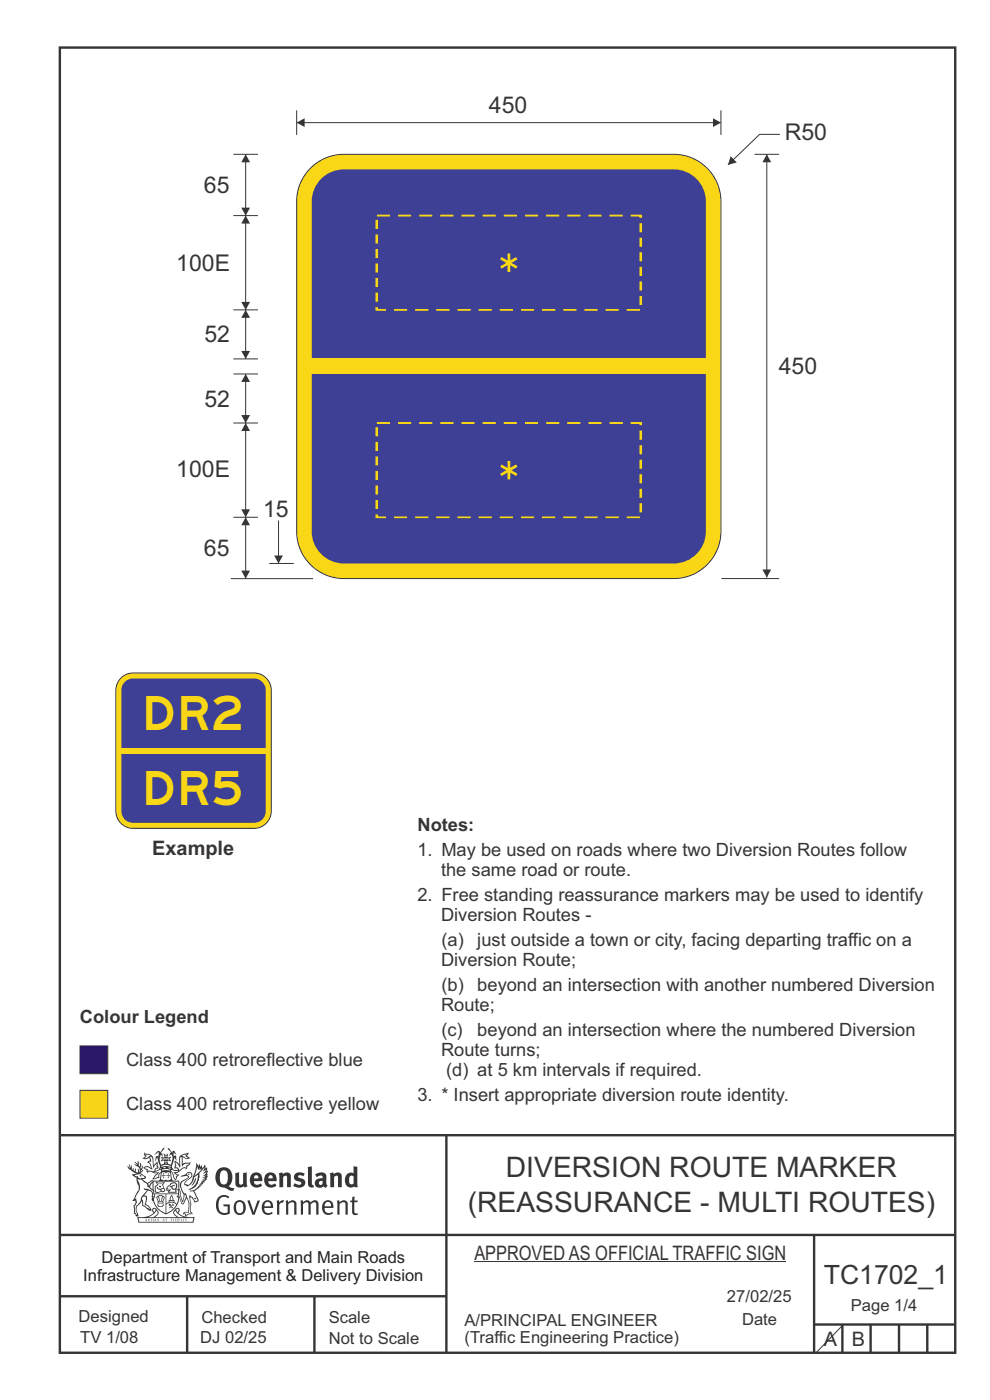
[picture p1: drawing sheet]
<svg xmlns="http://www.w3.org/2000/svg" width="210mm" height="297mm" viewBox="0 0 210 297" stroke-linecap="round" stroke-linejoin="round" font-family="sans-serif">
<path d="M12.7 10.1h189.9v276.9h-189.9z" fill="none" stroke="#373435" stroke-width=".51"/>
<path d="M160 32.7h5.3M162.7 32.7v89.8" fill="none" stroke="#373435" stroke-width=".21"/>
<g fill="#373435">
<path d="M162.7 32.7l.9 1.7h-1.9z"/>
<path d="M161.7 120.8h1.9l-.9 1.7z"/>
</g>
<path d="M62.9 26h90M152.9 23.4v5.2" fill="none" stroke="#373435" stroke-width=".21"/>
<g fill="#373435">
<path d="M62.9 26l1.7-.9v1.8z"/>
<path d="M151.2 25.1l1.7 .9-1.7 .9z"/>
</g>
<path d="M165.4 28.5h-4.3l-6.7 6.5" fill="none" stroke="#373435" stroke-width=".21"/>
<path d="M155 33.1l1.3 1.4-1.9 .5z" fill="#373435"/>
<path d="M62.9 23.4v5.2M153 122.7h12.3" fill="none" stroke="#373435" stroke-width=".21"/>
<path d="M65.5 36.1a10 10 0 0 1 7.4-3.4h70a10 10 0 0 1 10 10v70a10 10 0 0 1-10 10h-70a10 10 0 0 1-10-10v-70a10 10 0 0 1 2.6-6.6z" fill-rule="evenodd" fill="#f9d616" stroke="#373435" stroke-width=".21"/>
<path d="M68.5 37.6a6.8 6.8 0 0 1 4.4-1.7h70a6.8 6.8 0 0 1 6.8 6.8v70a6.8 6.8 0 0 1-6.8 6.8h-70a6.8 6.8 0 0 1-6.8-6.8v-70a6.8 6.8 0 0 1 2.4-5.1z" fill-rule="evenodd" fill="#3e4095"/>
<path d="M79.9 89.7h56v20h-56z" fill="none" stroke="#f9d616" stroke-width=".47" stroke-dasharray="2.3 1.4" stroke-linecap="butt"/>
<path d="M106.4 98.5l1.3 .8v-1.5h.5v1.4l1.3-.7 .3 .5-1.3 .8 1.3 .7-.3 .5-1.3-.7v1.4h-.5v-1.4l-1.3 .7-.3-.5 1.3-.7-1.3-.8z" fill-rule="evenodd" fill="#f9d616"/>
<path d="M79.9 45.7h56v20h-56z" fill="none" stroke="#f9d616" stroke-width=".47" stroke-dasharray="2.3 1.4" stroke-linecap="butt"/>
<g fill="#f9d616">
<path d="M106.4 54.5l1.3 .8v-1.5h.5v1.4l1.3-.7 .3 .5-1.3 .8 1.3 .7-.3 .5-1.3-.7v1.4h-.5v-1.4l-1.3 .7-.3-.5 1.3-.7-1.3-.8z" fill-rule="evenodd"/>
<path d="M64.4 76.1h87.1v3.2h-87.1z" fill-rule="evenodd"/>
</g>
<path d="M57.1 119.5h5.2M59.1 110.4v9.1" fill="none" stroke="#373435" stroke-width=".21"/>
<path d="M58.2 117.8h1.8l-.9 1.7z" fill="#373435"/>
<path d="M52.1 109.7v13M49 122.8h17.4" fill="none" stroke="#373435" stroke-width=".21"/>
<g fill="#373435">
<path d="M52.1 109.7l.9 1.7h-1.8z"/>
<path d="M51.2 121h1.8l-.9 1.7z"/>
</g>
<path d="M52.1 89.7v20M49.5 109.7h5.2" fill="none" stroke="#373435" stroke-width=".21"/>
<g fill="#373435">
<path d="M52.1 89.7l.9 1.7h-1.8z"/>
<path d="M51.2 108h1.8l-.9 1.7z"/>
</g>
<path d="M52.1 32.7v13M49.5 89.7h5.2" fill="none" stroke="#373435" stroke-width=".21"/>
<g fill="#373435">
<path d="M52.1 32.7l.9 1.7h-1.8z"/>
<path d="M51.2 44h1.8l-.9 1.7z"/>
</g>
<path d="M49.5 32.7h5.2M49.5 45.7h5.2M52.1 45.7v20M49.5 65.7h5.2" fill="none" stroke="#373435" stroke-width=".21"/>
<g fill="#373435">
<path d="M51.2 64h1.8l-.9 1.7z"/>
<path d="M52.1 45.7l.9 1.7h-1.8z"/>
</g>
<path d="M49.5 76.1h5.2M49.5 79.3h5.2M52.1 65.7v10.4" fill="none" stroke="#373435" stroke-width=".21"/>
<g fill="#373435">
<path d="M51.2 74.4h1.8l-.9 1.7z"/>
<path d="M52.1 65.7l.9 1.7h-1.8z"/>
</g>
<path d="M52.1 79.3v10.4" fill="none" stroke="#373435" stroke-width=".21"/>
<g fill="#373435">
<path d="M52.1 79.3l.9 1.7h-1.8z"/>
<path d="M51.2 88h1.8l-.9 1.7z"/>
</g>
<path d="M12.7 240.8h189.8M94.7 240.8v46.2M12.7 262h190M12.7 275h82M39.7 275v12M66.7 275v12M172.7 262v25M172.7 281h30M178.7 281v6M184.7 281v6M190.7 281v6M196.7 281v6" fill="none" stroke="#373435" stroke-width=".51"/>
<g fill="#373435">
<path d="M47 248.4a2.55 2.55 0 0 0 0 2.7l.3 .2a.81 .81 0 0 0 1-1v-.5a1.04 1.04 0 0 0-1.1-1.5zM46.3 248.1a1.82 1.82 0 0 1 2.1-.2 1.82 1.82 0 0 1 .9 1.8 2.29 2.29 0 0 1-.8 2l.7 .3h.5l-.2 .6a2.87 2.87 0 0 1-2-.7 2.12 2.12 0 0 1-1.7-3.1z" fill-rule="evenodd"/>
<path d="M49.9 248.9l.8-.2v2a.46 .46 0 0 0 .3 .6 .46 .46 0 0 0 .6-.3v-2.1l.7-.2v2.4l.2 .5-.5 .3-.3-.3a1.02 1.02 0 0 1-1.2 .3 1.02 1.02 0 0 1-.6-1.1z" fill-rule="evenodd"/>
<path d="M54 249.5l-.1 .5h.9a.49 .49 0 0 0-.2-.6 .49 .49 0 0 0-.6 .1zM53.4 249.1a1.34 1.34 0 0 1 1.6-.2 1.34 1.34 0 0 1 .6 1.5v.2h-1.7a.77 .77 0 0 0 .5 .8 .77 .77 0 0 0 .9-.4l.3 .5a1.59 1.59 0 0 1-2 .2 1.59 1.59 0 0 1-.5-2.1z" fill-rule="evenodd"/>
<path d="M57 249.5l-.1 .5h1a.49 .49 0 0 0-.2-.6 .49 .49 0 0 0-.7 .1zM56.4 249.1a1.34 1.34 0 0 1 1.6-.2 1.34 1.34 0 0 1 .7 1.5v.2h-1.8a.77 .77 0 0 0 .5 .8 .77 .77 0 0 0 .9-.4l.4 .5a1.59 1.59 0 0 1-2.1 .2 1.59 1.59 0 0 1-.5-2.1z" fill-rule="evenodd"/>
<path d="M59.2 248.9l.7-.2 .1 .4a.95 .95 0 0 1 1-.3 .95 .95 0 0 1 .7 .8v2.3h-.8v-2.3a.46 .46 0 0 0-.8 .1v2.2h-.8z" fill-rule="evenodd"/>
<path d="M62.6 249.1a1.75 1.75 0 0 1 2-.1l-.2 .5-.6-.2a.43 .43 0 0 0-.6 .3l.4 .3a1.04 1.04 0 0 1 1.2 1.1 1.04 1.04 0 0 1-1.4 1l-1.2-.4 .3-.6 1 .4 .4-.4a.88 .88 0 0 0-1-.5l-.4-.2-.1-.4z" fill-rule="evenodd"/>
<path d="M65.3 247.6l.8-.2 .1 3.8 .3 .2 .1 .4a.88 .88 0 0 1-1 0 .88 .88 0 0 1-.3-1z" fill-rule="evenodd"/>
<path d="M67.8 250.6a.43 .43 0 0 0-.1 .7 .43 .43 0 0 0 .7-.1v-.7zM66.8 249.1a1.7 1.7 0 0 1 2.4 .1v1.9l.3 .4-.4 .5-.5-.4a1.03 1.03 0 0 1-1.7-.1 1.03 1.03 0 0 1 .8-1.5h.7v-.4a.8 .8 0 0 0-1.2 .1z" fill-rule="evenodd"/>
<path d="M70 248.9l.7-.2 .1 .4a.95 .95 0 0 1 1-.3 .95 .95 0 0 1 .7 .8v2.3h-.8v-2.3a.46 .46 0 0 0-.8 .1v2.2h-.8z" fill-rule="evenodd"/>
<path d="M74.3 249.5a1.48 1.48 0 0 0 0 1.7h.5l.2-.1v-1.5l-.3-.2zM75 247.4l.8 .1 .1 4.4h-.7l-.1-.2a1.26 1.26 0 0 1-1.4 0 1.26 1.26 0 0 1-.5-1.3 1.29 1.29 0 0 1 .4-1.4 1.29 1.29 0 0 1 1.4-.1z" fill-rule="evenodd"/>
<path d="M46.4 253.9a1.72 1.72 0 0 1 2.3 0l-.3 .3a1.24 1.24 0 0 0-1.4-.2 1.24 1.24 0 0 0-.6 1.4 1.49 1.49 0 0 0 1.2 1.9l.7-.1v-1.3h-.8l-.1-.4h1.3v1.9a1.93 1.93 0 0 1-2.2 0 1.93 1.93 0 0 1-.7-2.2l.2-.8z" fill-rule="evenodd"/>
<path d="M50.4 255.1a1.65 1.65 0 0 0 .2 2.2 .99 .99 0 0 0 1-1.4 .78 .78 0 0 0-.4-.8 .78 .78 0 0 0-.8 0zM50 254.9a1.33 1.33 0 0 1 1.6-.1 1.33 1.33 0 0 1 .5 1.4 1.31 1.31 0 0 1-1.3 1.6 1.31 1.31 0 0 1-1.2-1.6v-.6z" fill-rule="evenodd"/>
<path d="M52.5 254.7l.4-.1 .9 2.6 .8-2.5h.5l-1.1 3h-.5z" fill-rule="evenodd"/>
<path d="M56.3 255.2l-.2 .7h1.3a.7 .7 0 0 0-.3-.8 .7 .7 0 0 0-.8 .1zM55.9 255a1.22 1.22 0 0 1 1.5-.2 1.22 1.22 0 0 1 .5 1.5h-1.8a.93 .93 0 0 0 .5 1 .93 .93 0 0 0 1.1-.2l.2 .3a1.43 1.43 0 0 1-1.8 .1 1.43 1.43 0 0 1-.6-1.7z" fill-rule="evenodd"/>
<path d="M58.7 254.7l.4-.1 .1 .5 .4-.4 .6-.1-.2 .5a.66 .66 0 0 0-.8 .7v1.9h-.4z" fill-rule="evenodd"/>
<path d="M60.6 254.7l.4-.1 .1 .5a.94 .94 0 0 1 1-.5 .94 .94 0 0 1 .8 .8v2.3h-.5l-.1-2.5a.81 .81 0 0 0-1.2 .3v2.2h-.4z" fill-rule="evenodd"/>
<path d="M63.7 254.7l.5-.1 .1 .5 .4-.3a.78 .78 0 0 1 1.1 .3 .9 .9 0 0 1 1-.5 .9 .9 0 0 1 .8 .8v2.3h-.5l-.1-2.5a.67 .67 0 0 0-1.1 .3v2.2h-.5v-2.4l-.4-.3-.7 .4v2.3h-.5z" fill-rule="evenodd"/>
<path d="M69 255.2l-.1 .7h1.3a.7 .7 0 0 0-.3-.8 .7 .7 0 0 0-.9 .1zM68.7 255a1.22 1.22 0 0 1 1.5-.2 1.22 1.22 0 0 1 .5 1.5h-1.8a.93 .93 0 0 0 .4 1 .93 .93 0 0 0 1.2-.2l.1 .3a1.44 1.44 0 0 1-1.7 .1 1.44 1.44 0 0 1-.6-1.7z" fill-rule="evenodd"/>
<path d="M71.4 254.7l.5-.1 .1 .5a.94 .94 0 0 1 1-.5 .94 .94 0 0 1 .8 .8v2.3h-.5l-.1-2.5a.81 .81 0 0 0-1.2 .3v2.2h-.4z" fill-rule="evenodd"/>
<path d="M74.7 253.9l.5-.1v.9h.7l-.1 .3h-.6v2.2l.1 .2h.5l.1 .3a.75 .75 0 0 1-1.2-.6v-2.1h-.4v-.3h.4z" fill-rule="evenodd"/>
<path d="M30.8 244.9l1.1 .3-.9 .5h-.4l.6-.5zM31.8 245.4h.2a2.44 2.44 0 0 1 .4 1.9l.1 .5 .7-1-.1 .6 .3 .3a.57 .57 0 0 0-.6 .7l-1-.1-.5 .2 .2-.5-.8-.3 .7-.1 .9 .5 .1-.1-.6-1.3-.2-.2h.5zM30.7 244.4l-.1 .5 .2 .4-.6 .4a1.04 1.04 0 0 0 1.4-.1l.2 .6-.3 .1-.2 .4a.94 .94 0 0 1 .8 1.1l-.2-.1a1.16 1.16 0 0 0-1.5-.1l.3 .4 .4 .2 .1 .5 .2 .1 .1-.2a.94 .94 0 0 1 1.1 .2l.8 .1-1.2 1.2a1.13 1.13 0 0 0 1.2-.2l.4-.1-.1-.4 .5-.8a.83 .83 0 0 0-.6 1.1l-.3-.1-.7 .4 1.1-1.4-.5 .1-.5-.1 1.3-.5-.1-.1-.9 .4v-.3l.2-.2 .3 .1 .1-.3-.2-.4v-.6l-.1-.4-.7 1v-.7a1.42 1.42 0 0 0-1.6-1.8z" fill-rule="evenodd"/>
<path d="M38.5 245.2l.5-.2 .7-.1-.6 .3 .8 .5h-.3zM38.3 245.5l.2-.1 .1 2a1.69 1.69 0 0 1 1.6-.6l-.8 .5 .1 .5a1.1 1.1 0 0 0-1.5 .6l-.1-.5-.2-.2h-.5l.3-.4-.3-.7a1.42 1.42 0 0 1 .8 1.1l.2-.1zM37.1 246.2l.1 1-.2 .3 .1 .4h.5l.1 .2a.96 .96 0 0 1-1.1-.1l-.1 .1a1.06 1.06 0 0 0 1.3 .2v.1a.72 .72 0 0 1-1 .2l.3 .5 .6 .2-.4 .2-.1 .6-.2-.3-.4-1.1-.4-.4 .4 .9a1.54 1.54 0 0 0 .7 1.2l.2-.3a.58 .58 0 0 1 .4-.8l.2-.1h-.3l-.5-.3 .9-.5a.93 .93 0 0 1 1.2-.5v.2l.2-.2 .1-.5a.99 .99 0 0 0 .7-.8l-1.3 .1-.3 .2-.1-1.4 .9 .4 .9-.3h-.4l-.5-.4 .4-.7-.6 .2a1.46 1.46 0 0 0-1.4 2.1v.4l-.2-.4z" fill-rule="evenodd"/>
<path d="M35.6 248.9l.2 .1-.1 .3 .4 .1h-.4v.6l-.1-.6h-.3l.3-.1z" fill-rule="evenodd"/>
<path d="M34.6 248.9l.2 .1v.3l.3 .1h-.3l-.1 .6v-.6h-.4l.4-.1z" fill-rule="evenodd"/>
<path d="M34.3 248.8a.57 .57 0 0 1 .9 .2 .57 .57 0 0 1 .9-.2l.2 1.4h-.2a.57 .57 0 0 1-.9 0 .69 .69 0 0 1-1.1 0zM34.2 248.1l-.3 2.1-.2 .4h3l-.2-.4-.3-2.1h-.2v.2l-.8-.1-.8 .1v-.2z" fill-rule="evenodd"/>
<path d="M34.2 252.4a.3 .3 0 0 0 .6 0 .3 .3 0 0 0-.6 0zM33.3 250.9l.3 .3-.3 .4a.79 .79 0 0 0 0 1.3l.8-.2-.1-.3a.55 .55 0 0 1-.7-.6l.1-.1 .2 .3 .3 .2 .8-.2-.4-.7 .4-.4-.7 .2zM33 250.7l1.1 .2 .9-.2-.4 .6 .4 1.2a.56 .56 0 0 1-.8 .3l-.2 .1a.73 .73 0 0 1-.9 .1 .73 .73 0 0 1-.3-1v-.4l.6-.4z" fill-rule="evenodd"/>
<path d="M35.6 251.8l.7-.4a.58 .58 0 0 1 1-.1 .58 .58 0 0 1-.4 .9l-.3-.3a.43 .43 0 0 1 .6-.4 .57 .57 0 0 0-.8 .2l-.2-.1-.3 .1 .4 .2a.55 .55 0 0 0 .9 .4v.5h-1.3l.3-.4-.1-.1-.6 .1 .2-.3-.2-.1zM35.4 251.8l-.1 .2a.39 .39 0 0 0 .2 .6h.3l-.2 .4h1.9l-.1-.8a.86 .86 0 0 0-.1-1.3 .86 .86 0 0 0-1.3 .4z" fill-rule="evenodd"/>
<path d="M36 254.8h.8v.2h-.8zM36.4 253.8l.2 .8h-.4zM36.4 253.5l-.3 .5-.1 .6h-.2v.4l-.7 .4 .2 .1a1.48 1.48 0 0 1 2.1 .2l.2-.1-.6-.5v-.5h-.2l-.1-.6z" fill-rule="evenodd"/>
<path d="M35.8 255.4l.4 .1 .1 .3 .3-.2-.2-.2a.38 .38 0 0 1 .5 .5l-.2-.2-.3 .2 .3 .2-.3 .3-.1-.4-.4 .4-.1-.2 .4-.3-.1-.1-.2 .1z" fill-rule="evenodd"/>
<path d="M34.5 254h.2v.2l-.2 .6h-.2zM33.6 255.3h.9v.2a.55 .55 0 0 1-.8 .4v-.2l-.2-.1zM33.4 254h.2l.2 .8h-.2zM33.6 255l.8-.1 .1 .2h-.8zM33.8 253.7h.5l-.2 1.1h-.1zM33.3 253.8l-.1 .3 .3 1.1a.48 .48 0 0 0-.1 .6 .48 .48 0 0 0 .5 .2h.5a.49 .49 0 0 0 .2-.8l.3-1.1-.1-.3a1.42 1.42 0 0 0-1.5 0z" fill-rule="evenodd"/>
<path d="M33.7 251.5l.4 .1 .1 .3h-.3z" fill-rule="evenodd"/>
<path d="M41.3 250.1l.3-.2-.2 .8-.6 .8h-.2l.5-.7z" fill-rule="evenodd"/>
<path d="M39.7 249l.3-.2 .5 .2a.88 .88 0 0 1-.6 1.1 1.22 1.22 0 0 0-.8 1.3l.5 .2a.72 .72 0 0 0 .9-.4l.5-.8 .2-.6 .8-.6v.2a2.85 2.85 0 0 1-2 2.9l.1 .1a2.13 2.13 0 0 0 1.9-1.5v-.3a2.01 2.01 0 0 0 .3-1.7l1.1-1.3-.4 1 .7-.5-.7 1 .8-.4-.8 .8 .7-.2-.9 .6 .8-.1-.8 .4h.7l-.8 .3 .3 .2h-.4l.2 .3h-.4l.2 .3h-.4l.1 .2h-.1a2.16 2.16 0 0 1-2 1.1l.1 .2 .4-.1a.76 .76 0 0 1 .7 .8l.5 1.2-.6 .2a1.45 1.45 0 0 0-1.1-1.3l.2 1.8-.1 1.8 .4 .3a1.07 1.07 0 0 0-1.2 .4v-.3l-.5-.2a.87 .87 0 0 1 1.1-.1v-.7a4.4 4.4 0 0 0-.6-3.1l-.1-.3h-.2a2.16 2.16 0 0 1-.7-2.2l.3-.4 1.2-.7a.55 .55 0 0 0-.4-.8zM37.8 252.4a.76 .76 0 0 1 .3 1.1l.6 1.6 .4-1.7 .2 .1a.61 .61 0 0 1-.1 .9l-.3 .8-.2 .1-.7-1.6-.3 .1a1.18 1.18 0 0 0 .1-1.4zM41.8 247.5l.2 .7 .3-.5v.6l.4-.5a1.9 1.9 0 0 1-1.2 1.4l-.3 .3zM38.2 249.6l1.4-.2 .2 .2v.3l-.5 .2a1.26 1.26 0 0 0-.9 1.9l.2 .7a1.84 1.84 0 0 1 .1 2.1l-.4-1.4a.96 .96 0 0 0-.4-1.2l-.4 .2a.78 .78 0 0 1 0 1.3l.1 .3h.4l.4 1.1a.38 .38 0 0 0 .2 .4 .38 .38 0 0 0 .4-.1l.6-1.2a2.94 2.94 0 0 1 .4 2.5l-.1 .4h-.8l-.3 .4v.2l.4-.1 .1 .4 .2 .1a1.02 1.02 0 0 1 1.3-.5v-.4l-.3-.1 .1-1.8-.3-1.3h.1a1.14 1.14 0 0 1 .8 1 .63 .63 0 0 0 .8-.2 .63 .63 0 0 0-.2-.9l-.6-1.2 .9-.6 .2-.4h.3l-.1-.2h.4l-.1-.3h.3l-.1-.3 .5-.1-.2-.2 .6-.4v-.2h-.2l.4-.5h-.3l.3-.5-.4 .1 .4-.5v-.3l-.3 .2 .2-.7-.1-.2-.4 .3v-.8l-.6 .8-.2-.8-.2 .5-.3-.7-.1 .6-.5-.8-.1 1.4-.6 1.8a1.81 1.81 0 0 1-1 1.5l-.6-.2a1.75 1.75 0 0 1 1.1-1.2 .75 .75 0 0 0 .1-1.3 .75 .75 0 0 0-1.2 .4z" fill-rule="evenodd"/>
<path d="M41.2 254.1h.3l.2 .2-.4 .1z" fill-rule="evenodd"/>
<path d="M29.4 258.4h11.6l-.1 .8h-11.4zM31.3 258.2l.5-.1a2.48 2.48 0 0 0 1.4-1.3l.3 .5-.5 .6-.5 .3zM32.5 256.6l.3-.2 .2 .1-.3 .7zM37.2 256.8a2.65 2.65 0 0 0 1.8 1.4h-1.1l-.5-.3-.5-.6zM37.4 256.5l.2-.1 .3 .2-.3 .6zM29.2 258.2l.1 1.2h11.8l.2-1.1-.2-.1a4.1 4.1 0 0 1-3.3-.9l.3-.4-.1-.6a1.06 1.06 0 0 0-1.3 1l.2 .4 .6 .5h-4.7l.3-.1a.84 .84 0 0 0 .6-.8 .84 .84 0 0 0-.5-.8l-.3-.2h-.5l-.1 .6 .3 .4a4.2 4.2 0 0 1-3.4 .9z" fill-rule="evenodd"/>
<path d="M31 258.7l.1 .2h-.2zM31 258.5l-.3 .6 .4-.2 .2 .2z" fill-rule="evenodd"/>
<path d="M31.3 258.6h.3v.4a.25 .25 0 0 0 .2-.1 .25 .25 0 0 0-.1-.3h.1a.29 .29 0 0 1 0 .4 .29 .29 0 0 1-.4 0 .29 .29 0 0 1 0-.4z" fill-rule="evenodd"/>
<path d="M32.2 258.6a.22 .22 0 0 1 .3 .2 .22 .22 0 0 1-.3 .2zM32 258.6l.1 .4a.33 .33 0 0 0 .4 0 .33 .33 0 0 0 0-.4 .33 .33 0 0 0-.5 0z" fill-rule="evenodd"/>
<path d="M32.9 258.7l.1 .2h-.2zM32.9 258.5l-.2 .6 .3-.2 .2 .2z" fill-rule="evenodd"/>
<path d="M33.3 258.6h.2l.1 .1 .2-.1-.2 .2 .2 .3-.3-.3-.1 .3h-.1l.2-.3z" fill-rule="evenodd"/>
<path d="M34.7 258.7l.1 .2h-.2zM34.7 258.5l-.3 .6 .4-.2 .2 .2z" fill-rule="evenodd"/>
<path d="M35 258.5h.5l-.2 .1v.5h-.2l.1-.5z" fill-rule="evenodd"/>
<path d="M36.2 258.6l.3-.1-.1 .1v.2h.1h-.1v.3h-.2z" fill-rule="evenodd"/>
<path d="M36.7 258.6h.2v.5h-.2z" fill-rule="evenodd"/>
<path d="M37.3 258.6a.22 .22 0 0 1 .3 .2 .22 .22 0 0 1-.3 .2zM37.1 258.6v.4a.33 .33 0 0 0 .5 0 .33 .33 0 0 0 0-.4 .33 .33 0 0 0-.5 0z" fill-rule="evenodd"/>
<path d="M37.8 258.6l.4-.1-.2 .1v.2h.1h-.1v.2l.2 .1h-.4z" fill-rule="evenodd"/>
<path d="M38.4 258.6h.2l-.1 .4 .2 .1h-.3z" fill-rule="evenodd"/>
<path d="M38.9 258.6h.2v.5h-.2z" fill-rule="evenodd"/>
<path d="M39.3 258.6h.2h-.1l.2 .3-.2 .2-.1-.1v-.1l.2 .1z" fill-rule="evenodd"/>
<path d="M34.2 247.4a1.51 1.51 0 0 1 2 .2 2.67 2.67 0 0 0-2.1 0zM35.7 247.6l.4 .1 .1 .3-.4-.1zM34.6 247.6h.5l.1 .2h-.4zM34 247.8l.3 .2h-.3zM34.9 246.9l.3-.2 .3 .2zM34.9 245.6l.2 .1v.3h-.2zM35 245.1l.2 .2 .2-.2-.1 .3h-.2zM35.1 246.3h.2l.1 .4-.2-.2-.2 .2zM35.3 245.7l.2-.1v.4h-.2zM34.4 245.7h.3l.1 .3-.4 .1 .2-.2zM35.7 245.7h.3l-.2 .2 .2 .2-.4-.1zM32.7 244.9l1-.5-.1 1-.2-.2-.3 .2-.3 1.1 .5-1 .3 .9a1.84 1.84 0 0 1 .2 1.7l.4 .1a2.48 2.48 0 0 1 2.2 0l.2-.2-.2-.7 .7-1.8 .4 .7-.2-1-.2-.1-.2 .3v-.9l.6 .4-.6-.8-.3 .1-.1 .4-.5-.9-.5-.3 .2 .5 .6 .5-.5 .8 .4-.4a2.06 2.06 0 0 1 0 2.3l-.5-.2-.2-.6 .1-.1 .8 .2-.4-.5 .4-.5-.7 .2-.2-.2 .2-.7-.5 .4-.5-.4 .2 .7-.2 .2-.7-.2 .4 .5-.4 .5 .8-.2 .1 .1-.2 .6-.5 .2a2.02 2.02 0 0 1 0-2.2l.3 .5-.1-.7-.3-.1 .8-1.2-.4 .3-.5 .8-.2-.3a.8 .8 0 0 0-.8 .5z" fill-rule="evenodd"/>
<path d="M29.2 250.1l.3 .1a.61 .61 0 0 1 .8 .4l.3 .2a.8 .8 0 0 1 .6 1l.4 .1 .5 .5a1 1 0 0 1 .5 1.1l-.1 .7v-.5h-.1a.96 .96 0 0 0-.8-1.3l-.2-.2h-.7l-.1-.1-.1 .1 .1 .3h.6l-1.2 1.3-.2 1-.4 .6a1.33 1.33 0 0 0-.5 1.8l.2 .5a1.26 1.26 0 0 1-.5-1.5l-.1-.3a1.56 1.56 0 0 0 .4-1.7l-.3 .2 .2-.5a3.2 3.2 0 0 0 .7-3zM30.4 253.9h.4a2.06 2.06 0 0 1-.1 1.6l.7 .5 .4 .4-.6-.1-.8-.6-.1-.9a.51 .51 0 0 1 .1-.9zM28.6 249.3a1.52 1.52 0 0 1 2.1 .5l-1.1 .2-.2-.1-.1-.4h-.5zM27.5 247v.8l-.3-.4h-.1a3.1 3.1 0 0 0 1.9 1.6l-1 .1 .5 .6 .5 .1 .1 1.1a1.84 1.84 0 0 1-.3 2.5l-.4 .9-.3 .4 .2 .1 .4-.1 .1 .4-.2 .5-.3 .2 .1 1.7h.2l.3 .5 .1 .1 .4-.1-.1-.5a1.3 1.3 0 0 1-.1-1.7l.9-1 .1 1.1 .6 .2 .5 .5 .1-.1 .2 .3h.5a1.85 1.85 0 0 0-1.2-1.4l.1-.3a1.39 1.39 0 0 0 0-1.4l-.5-.1 .5-.5a.66 .66 0 0 1 .9-.4 .66 .66 0 0 1 .3 .9l-.1 .4 .2-.1v.2l-.1 .3 .2 .5 .1-.3a2.24 2.24 0 0 0 .1-2.2 .73 .73 0 0 1-.7-.7 .73 .73 0 0 1 .6-.7v-.2a.94 .94 0 0 0-.9 .8 .48 .48 0 0 1-.1-.6 .48 .48 0 0 1 .5-.2l.5-.3a.51 .51 0 0 0-.8 .2l-.5 .2-1-.8h.6l.2-.5-1.2-.7 .5-.5v-.3l-.5 .4 .1-.2a.69 .69 0 0 0 .2-1v.4l-.2 .3v-1.1l-.3-.2 .1 .6-.1 .2-.4-1.3v.7l-.6-.4 .5 .7-.6-.2 .3 .3a1 1 0 0 1 .7 1.4l-.2-.8v.9l-.5-.2v-.8l-.2 .7-.2-.1-.1-.6-.2 .4-.2-.2 .1-.7-.2 .5z" fill-rule="evenodd"/>
<path d="M29.6 249.4l.2-.1 .3 .2z" fill-rule="evenodd"/>
<path d="M32.4 250.5h5.6v2l-.2-.1v-1.7h-5.2v2.5h5.2v-.8l.1 .2-.1 1.1v-.3h-2.5v4a4.1 4.1 0 0 0 2.6-3.6l.1-.1a4 4 0 0 1-2.8 3.9 4.2 4.2 0 0 1-2.8-4.7l.1 1.2 .1-.1a3.8 3.8 0 0 0 2.5 3.4v-4h-2.5l-.2-.9z" fill-rule="evenodd"/>
<circle cx="40" cy="249.1" r=".17"/>
</g>
<path d="M100.6 267.7h66.2M178.7 281.2l-5.6 5.8" fill="none" stroke="#373435" stroke-width=".21"/>
<path d="M25.7 143.8a3.7 3.7 0 0 1 2.5-1h25.7a3.7 3.7 0 0 1 3.6 3.6v25.7a3.7 3.7 0 0 1-3.6 3.6h-25.7a3.7 3.7 0 0 1-3.6-3.6v-25.7a3.7 3.7 0 0 1 1.1-2.6z" fill-rule="evenodd" fill="#f9d616" stroke="#373435" stroke-width=".21"/>
<path d="M26.3 144.9a2.49 2.49 0 0 1 1.9-1h25.7a2.5 2.5 0 0 1 2.5 2.5v25.7a2.5 2.5 0 0 1-2.5 2.5h-25.7a2.5 2.5 0 0 1-2.5-2.5v-25.7l.1-.5z" fill-rule="evenodd" fill="#3e4095"/>
<path d="M25.1 158.7h31.9v1.1h-31.9z" fill-rule="evenodd" fill="#f9d616"/>
<path d="M17 221.9h5.9v5.9h-5.9z" fill-rule="evenodd" fill="#2905a1" stroke="#373435" stroke-width=".21"/>
<path d="M17 231.3h5.9v5.9h-5.9z" fill-rule="evenodd" fill="#f7d417" stroke="#373435" stroke-width=".21"/>
<g font-size="10" fill="#f9d616">
<text x="30.1" y="154.9">DR2</text>
<text x="30.1" y="170.9">DR5</text>
</g>
<g font-size="6" fill="#373435">
<text x="107.3" y="249.7">DIVERSION ROUTE MARKER</text>
<text x="99.2" y="257.1">(REASSURANCE - MULTI ROUTES)</text>
</g>
<text font-size="5.6" fill="#373435" x="174.7" y="272.4">TC1702_1</text>
<g font-size="4.9" fill="#373435">
<text x="103.7" y="24">450</text>
<text x="166.5" y="29.6">R50</text>
<text x="43.3" y="41">65</text>
<text x="37.4" y="57.5">100E</text>
<text x="43.3" y="72.7">52</text>
<text x="165.2" y="79.3">450</text>
<text x="43.3" y="86.3">52</text>
<text x="37.4" y="101.3">100E</text>
<text x="55.8" y="109.6">15</text>
<text x="43.3" y="118">65</text>
</g>
<g font-size="4.2" fill="#373435">
<text x="32.3" y="181.3">Example</text>
<text x="100.6" y="267.2">APPROVED AS OFFICIAL TRAFFIC SIGN</text>
<text x="174.7" y="285.4">A</text>
<text x="180.7" y="285.4">B</text>
</g>
<g font-size="3.9" fill="#373435">
<text x="88.6" y="176.3">Notes:</text>
<text x="88.6" y="181.5">1. May be used on roads where two Diversion Routes follow</text>
<text x="93.6" y="185.9">the same road or route.</text>
<text x="88.6" y="191.1">2. Free standing reassurance markers may be used to identify</text>
<text x="93.6" y="195.4">Diversion Routes -</text>
<text x="93.6" y="200.6">(a)</text>
<text x="101.3" y="200.6">just outside a town or city, facing departing traffic on a</text>
<text x="93.6" y="204.9">Diversion Route;</text>
<text x="93.6" y="214.5">Route;</text>
<text x="93.6" y="210.1">(b)</text>
<text x="101.3" y="210.1">beyond an intersection with another numbered Diversion</text>
<text x="16.9" y="217">Colour Legend</text>
<text x="93.6" y="219.7">(c)</text>
<text x="101.3" y="219.7">beyond an intersection where the numbered Diversion</text>
<text x="26.8" y="226.1">Class 400 retroreflective blue</text>
<text x="93.6" y="224">Route turns;</text>
<text x="88.6" y="233.6">3. * Insert appropriate diversion route identity.</text>
<text x="94.6" y="228.4">(d) at 5 km intervals if required.</text>
<text x="26.8" y="235.5">Class 400 retroreflective yellow</text>
</g>
<g font-size="3.5" fill="#201e1e">
<text x="21.6" y="267.9">Department of Transport and Main Roads</text>
<text x="17.7" y="271.8">Infrastructure Management &amp; Delivery Division</text>
</g>
<g font-size="3.5" fill="#373435">
<text x="16.7" y="280.4">Designed</text>
<text x="42.7" y="280.6">Checked</text>
<text x="69.7" y="280.6">Scale</text>
<text x="98.5" y="281.3">A/PRINCIPAL ENGINEER</text>
<text x="154.2" y="276.2">27/02/25</text>
<text x="157.4" y="281.2">Date</text>
<text x="180.5" y="278.1">Page 1/4</text>
<text x="17" y="284.8">TV 1/08</text>
<text x="42.5" y="284.8">DJ 02/25</text>
<text x="69.7" y="285.2">Not to Scale</text>
<text x="98.5" y="284.8">(Traffic Engineering Practice)</text>
</g>
</svg>
